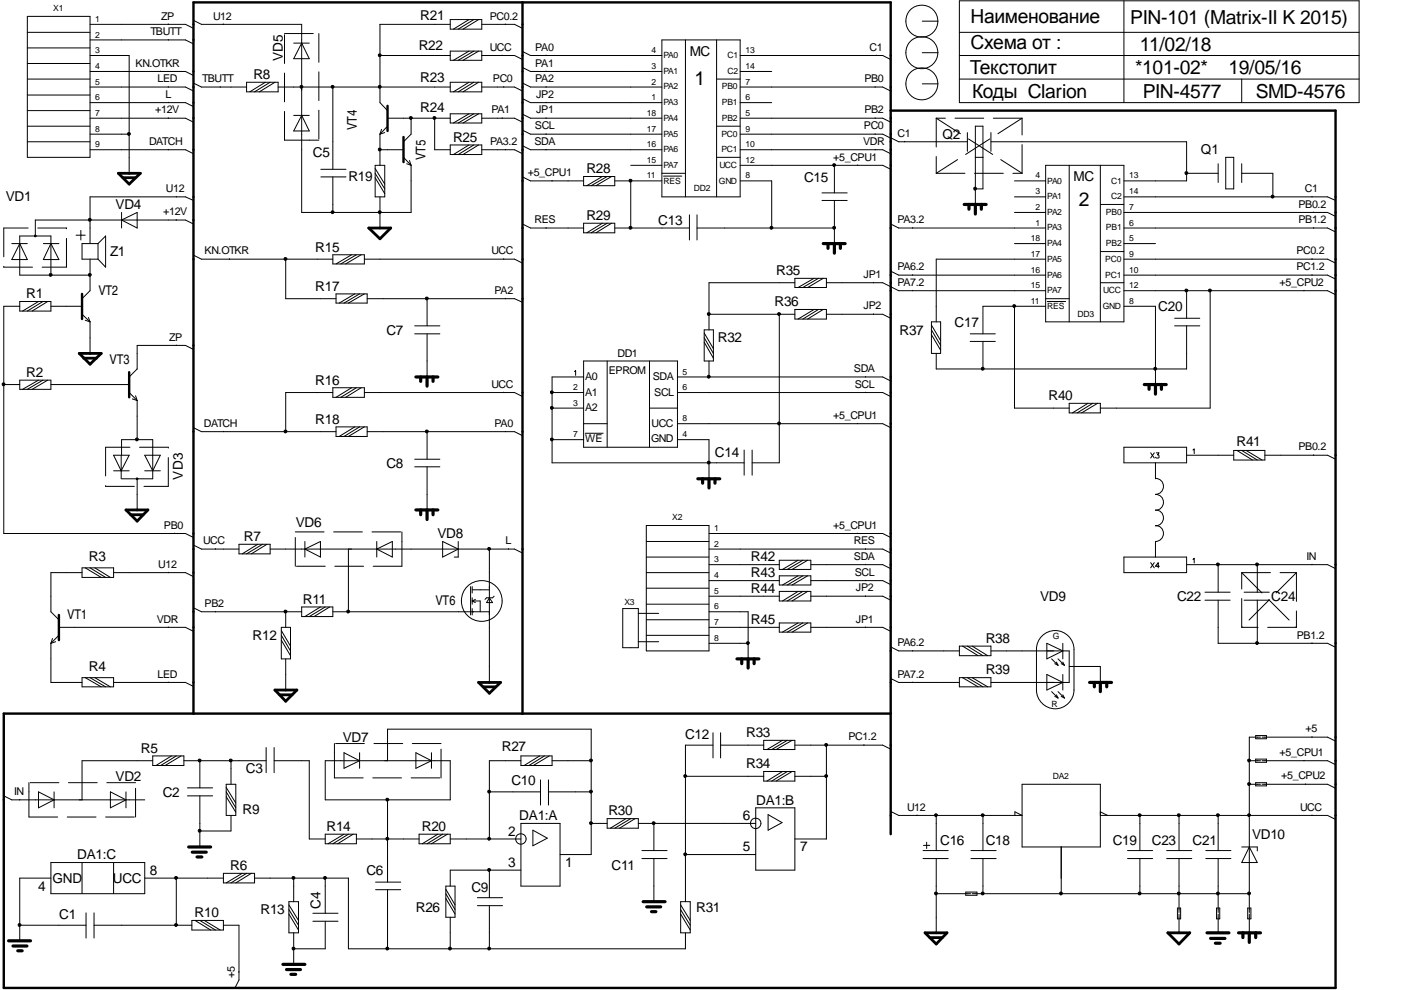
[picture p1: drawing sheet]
<svg xmlns="http://www.w3.org/2000/svg" width="297mm" height="210mm" viewBox="0 0 297 210" stroke-linecap="round" stroke-linejoin="round" font-family="sans-serif">
<g fill="#000">
<circle cx="63.9" cy="18.4" r=".31"/>
<circle cx="70.5" cy="18.4" r=".31"/>
<circle cx="80.5" cy="11.7" r=".31"/>
<circle cx="80.5" cy="18.4" r=".31"/>
<circle cx="27.3" cy="28.4" r=".31"/>
<circle cx="80.5" cy="31.7" r=".31"/>
<circle cx="87.1" cy="25" r=".31"/>
<circle cx="92.1" cy="25" r=".31"/>
<circle cx="133.7" cy="38.3" r=".31"/>
<circle cx="176.9" cy="35" r=".31"/>
<circle cx="206.7" cy="40" r=".31"/>
<circle cx="251.5" cy="36.7" r=".31"/>
<circle cx="10.7" cy="58.3" r=".31"/>
<circle cx="19" cy="58.3" r=".31"/>
<circle cx="19" cy="46.6" r=".31"/>
<circle cx="60.5" cy="54.9" r=".31"/>
<circle cx="70.5" cy="45" r=".31"/>
<circle cx="80.5" cy="45" r=".31"/>
<circle cx="133.7" cy="48.3" r=".31"/>
<circle cx="163.6" cy="48.3" r=".31"/>
<circle cx="176.9" cy="48.3" r=".31"/>
<circle cx="269.8" cy="41.7" r=".31"/>
<circle cx="90.5" cy="63.3" r=".31"/>
<circle cx="150.3" cy="66.6" r=".31"/>
<circle cx="150.3" cy="79.9" r=".31"/>
<circle cx="165.2" cy="66.6" r=".31"/>
<circle cx="208.3" cy="78.2" r=".31"/>
<circle cx="215" cy="64.9" r=".31"/>
<circle cx="244.9" cy="78.2" r=".31"/>
<circle cx="251.5" cy="61.6" r=".31"/>
<circle cx="256.5" cy="61.6" r=".31"/>
<circle cx=".7" cy="81.5" r=".31"/>
<circle cx="29" cy="93.2" r=".31"/>
<circle cx="60.5" cy="91.5" r=".31"/>
<circle cx="90.5" cy="91.5" r=".31"/>
<circle cx="117" cy="83.2" r=".31"/>
<circle cx="117" cy="93.2" r=".31"/>
<circle cx="117" cy="86.5" r=".31"/>
<circle cx="150.3" cy="98.1" r=".31"/>
<circle cx="165.2" cy="89.8" r=".31"/>
<circle cx="103.7" cy="116.4" r=".31"/>
<circle cx="258.2" cy="119.7" r=".31"/>
<circle cx="266.5" cy="119.7" r=".31"/>
<circle cx="60.5" cy="129.7" r=".31"/>
<circle cx="73.8" cy="129.7" r=".31"/>
<circle cx="158.6" cy="136.3" r=".31"/>
<circle cx="266.5" cy="136.3" r=".31"/>
<circle cx="175.2" cy="157.9" r=".31"/>
<circle cx="42.3" cy="176.1" r=".31"/>
<circle cx="42.3" cy="161.2" r=".31"/>
<circle cx="48.9" cy="161.2" r=".31"/>
<circle cx="82.1" cy="177.8" r=".31"/>
<circle cx="82.1" cy="169.5" r=".31"/>
<circle cx="103.7" cy="167.8" r=".31"/>
<circle cx="103.7" cy="177.8" r=".31"/>
<circle cx="125.3" cy="161.2" r=".31"/>
<circle cx="125.3" cy="167.8" r=".31"/>
<circle cx="125.3" cy="174.5" r=".31"/>
<circle cx="138.6" cy="174.5" r=".31"/>
<circle cx="145.3" cy="164.5" r=".31"/>
<circle cx="175.2" cy="164.5" r=".31"/>
<circle cx="198.4" cy="172.8" r=".31"/>
<circle cx="208.3" cy="172.8" r=".31"/>
<circle cx="241.6" cy="172.8" r=".31"/>
<circle cx="249.9" cy="172.8" r=".31"/>
<circle cx="258.2" cy="172.8" r=".31"/>
<circle cx="264.8" cy="166.2" r=".31"/>
<circle cx="264.8" cy="172.8" r=".31"/>
<circle cx="264.8" cy="161.2" r=".31"/>
<circle cx="4.1" cy="196.1" r=".31"/>
<circle cx="37.3" cy="196.1" r=".31"/>
<circle cx="37.3" cy="186.1" r=".31"/>
<circle cx="62.2" cy="186.1" r=".31"/>
<circle cx="68.9" cy="186.1" r=".31"/>
<circle cx="103.7" cy="184.4" r=".31"/>
<circle cx="145.3" cy="181.1" r=".31"/>
<circle cx="198.4" cy="189.4" r=".31"/>
<circle cx="208.3" cy="189.4" r=".31"/>
<circle cx="224.9" cy="189.4" r=".31"/>
<circle cx="241.6" cy="189.4" r=".31"/>
<circle cx="249.9" cy="189.4" r=".31"/>
<circle cx="258.2" cy="189.4" r=".31"/>
<circle cx="264.8" cy="189.4" r=".31"/>
<circle cx="62.2" cy="201.1" r=".31"/>
<circle cx="82.1" cy="201.1" r=".31"/>
<circle cx="95.4" cy="201.1" r=".31"/>
<circle cx="103.7" cy="201.1" r=".31"/>
</g>
<g fill="none" stroke="#000" stroke-width=".21">
<path d="M5.8 3.5h13.3v29.9h-13.3zM5.8 16.8h13.3M5.8 13.5h13.3M5.8 10.2h13.3M5.8 6.9h13.3M19.1 11.8h8.3v24.9M19.1 18.5h20.2l1.7 .8M19.1 8.5h20.2l1.7 .8M19.1 5.2h20.2l1.7 .8M19.1 15.2h20.2l1.7 .8M34.1 15.1v.1M35.7 5.1v.1"/>
<path d="M35.7 8.4v.1M35.7 18.4v.1M41 17.6l1.7 .9h9.6M41 4.3l1.7 .9h21.3v39.8h23.2v-9.9M46.7 18.4v.1M47.4 5.1v.1M52.3 17.4h6.7v2.1h-6.7zM56.3 17.4l-3.3 2.1M57.3 17.4l-3.3 2.1M58.3 17.4l-3.3 2.1M59 18.5h36.5M62.3 9.1h3.3"/>
<path d="M64 9.1l1.6 3.3h-3.3zM70.6 18.5v17.4M80.6 11.8h14.9M95.5 5.2h-14.9v16.6l1.6 1.7M95.5 4.1h6.6v2.1h-6.6zM95.5 10.8h6.6v2h-6.6zM95.5 17.4h6.6v2.1h-6.6zM99.4 17.4l-3.3 2.1M99.4 4.1l-3.3 2.1M99.4 10.8l-3.3 2M100.5 17.4l-3.3 2.1M100.5 4.1l-3.3 2.1"/>
<path d="M100.5 10.8l-3.3 2M101.5 17.4l-3.3 2.1M101.5 4.1l-3.3 2.1M101.5 10.8l-3.3 2M102.1 11.8h7l1.7 .8M102.1 18.5h7l1.7 .8M102.1 5.2h7l1.7 .8M106.5 11.7v.1M106.8 18.4v.1M107.1 5.1v.1M110.8 10.9l1.7 .9h27.8M110.8 17.6l1.7 .9h27.8"/>
<path d="M110.8 14.3l1.7 .9h27.8M115.8 11.7v.1M115.8 15.1v.1M115.8 18.4v.1M140.3 8.5h16.6v33.2h-16.6zM145.3 8.5v33.2M151.9 16.8h5M151.9 8.5v33.2M156.9 11.8h30.3l1.6 .8M156.9 18.5h30.3l1.6 .8M156.9 15.2h6.7M185.5 18.4v.1"/>
<path d="M185.8 11.7v.1M195.5 17.8h3.3M195.5 4.5h3.3M195.5 11.2h3.3M203.4 11.8h84.8M203.4 .2h84.8v21.6h-84.8zM203.4 16.8h84.8M203.4 6.9h84.8M238.3 .2v21.6M263.3 16.8v5M5.8 30.1h13.3M5.8 26.8h13.3"/>
<path d="M5.8 23.5h13.3M5.8 20.2h13.3M19.1 28.4h8.3M19.1 25.1h20.2l1.7 .8M19.1 31.7h20.2l1.7 .9M19.1 21.8h20.2l1.7 .8M35.7 21.7v.1M35.7 25v.1M35.7 31.7h.1M62.3 24.5h3.3M64 24.5l1.6 3.3h-3.3zM68 35.9h5.4"/>
<path d="M68 37.5h5.4M70.6 37.5v7.5M79.5 35.1h2.1v6.6h-2.1zM79.5 35.7l2.1 3.3M79.5 36.7l2.1 3.3M79.5 37.7l2.1 3.4M80.6 31.7h5M80.6 28.4v6.7M80.9 27.4l-.3 1M81.6 28.1l-1 .3M82.2 25.1h13.3M82.2 26.8l-1.6 1.6"/>
<path d="M85.6 33.4l1.6 1.7M86.2 34.7l1 .4M86.8 34l.4 1.1M87.2 25.1v3.3l-1.6 1.7M92.2 25.1v6.6h3.3M95.5 24.1h6.6v2h-6.6zM95.5 30.7h6.6v2.1h-6.6zM99.4 24.1l-3.3 2M99.4 30.7l-3.3 2.1M100.5 24.1l-3.3 2M100.5 30.7l-3.3 2.1M101.5 24.1l-3.3 2"/>
<path d="M101.5 30.7l-3.3 2.1M102.1 25.1h7l1.7 .8M102.1 31.7h7l1.7 .9M106.5 25v.1M107.1 31.7h.1M110.8 27.6l1.7 .8h27.8M110.8 24.2l1.7 .9h27.8M110.8 37.5l1.7 .9h11.2M110.8 30.9l1.7 .8h27.8M110.8 20.9l1.7 .9h27.8M115.8 21.7v.1M115.8 25v.1"/>
<path d="M115.8 28.4h.1M115.8 31.7h.1M117 38.3v.1M123.7 37.4h6.6v2h-6.6zM127.7 37.4l-3.3 2M128.7 37.4l-3.4 2M129.7 37.4l-3.3 2M130.3 38.4h10M133.7 38.4v9.9M133.7 35.1h6.6M140.3 36.7h5M140.7 37.3h3.9"/>
<path d="M151.9 33.4h5M151.9 26.8h5M156.9 28.4h30.3l1.6 .9M156.9 25.1h30.3l1.6 .8M156.9 38.4h6.7v9.9M156.9 31.7h30.3l1.6 .9M156.9 35.1h30.3l1.6 .8M156.9 21.8h6.7M176.9 35.1v5.8M181.8 35v.1M185.5 25v.1M185.5 28.4h.1"/>
<path d="M185.5 31.7h.1M188.8 29.2l1.7 .9h14.6M191.8 30v.1M205.1 28.1v4M206.8 33.4h1.6M210.1 30.1h41.5v8.3h-13.3M210.1 28.1v4M215.1 38.4h6.6M221.7 35.1h16.6v33.1h-16.6zM226.7 35.1v33.1M233.3 35.1v33.1M251.6 36.7h6.7"/>
<path d="M258.3 34.7v4M259.9 33.4h1.7v6.6h-1.7zM263.3 34.7v4M263.3 36.7h6.6v5M2.5 51.6h3.3M4.2 51.6l1.6 3.4h-3.3zM7.3 49.9h.3v.3h-.3zM9.2 51.6h3.3M10.8 58.3v-8.3h-6.6v8.3h14.9M10.8 51.6l1.7 3.4h-3.3zM16.1 49.9h2M17.1 48.9v2"/>
<path d="M19.1 54.9v6.7l-1.7 1.7M20.8 51.6h-3.4v3.3h3.4M20.8 51.6v3.3M20.8 51.6l1.6-1.6v6.6l-1.6-1.7M25.8 46.7l3.3-1.7v3.3zM25.8 45v3.3M37.4 41.7h.1M37.4 46.6v.1M41 54.1l1.7 .8h27.9M41 42.5l-1.7-.8h-20.2v9.9M41 47.5l-1.7-.8h-31.8v3.3M48.6 54.9h.1"/>
<path d="M60.6 54.9v8.4h10.6M70.6 54h6.7v2h-6.7zM74.5 54l-3.3 2M75.6 54l-3.3 2M76.6 54l-3.3 2M77.3 54.9h31.8l1.7 .9M80.6 41.7v6.6M106.8 54.9h.1M110.8 47.5l1.7 .8h11.2M115.8 48.3h.1M123.7 47.3h6.6v2.1h-6.6zM127.7 47.3l-3.3 2.1"/>
<path d="M128.7 47.3l-3.4 2.1M129.7 47.3l-3.3 2.1M130.3 48.3h15.9M146.2 45.6v5.3M147.8 48.3h29.1M147.8 45.6v5.3M168.5 59.9h-18.2v10M168.5 59h6.7v2h-6.7zM172.6 59l-3.4 2M173.5 59l-3.3 2M174.3 40.9h5.3M174.3 42.5h5.3"/>
<path d="M174.5 59l-3.3 2M175.2 59.9h12l3.3 1.7h31.2M176.9 42.5v9.1M185.2 59.9h.1M188.8 57.5l1.7 .8h31.2M188.8 47.5l1.7 .8h31.2M193.5 48.3h.1M193.5 58.3h.1M206.8 40h1.6v-13.2h-1.6v16.5M215.1 45h6.6M215.1 41.7h6.6M215.1 51.6h6.6"/>
<path d="M221.7 54.9h-23.2v13.3M233.3 59.9h5M233.3 53.3h5M233.3 43.3h5M238.3 54.9h43.2l1.7 .9M238.3 48.3h43.2l1.7 .9M238.3 45h43.2l1.7 .9M238.3 41.7h43.2l1.7 .8M238.3 58.3h43.2l1.7 .9M238.3 51.6h6.7M278.2 41.7h.1M278.2 54.9h.1"/>
<path d="M278.2 58.3h.1M278.5 45h.1M278.5 48.3h.1M4.2 64.9h-3.4v48.2h38.5l1.7 .9M4.2 63.9h6.6v2.1h-6.6zM8.2 63.9l-3.4 2.1M9.1 63.9l-3.3 2.1M10.1 63.9l-3.3 2.1M10.8 64.9h6.6M17.4 66.6l1.7 1.6M18.1 67.9l1 .3M18.8 67.3l.3 .9"/>
<path d="M19.1 68.2v6.7M37.4 73.2h.1M41 74.1l-1.7-.9h-10.2v5l-1.7 1.7M71.2 62.3h6.6v2h-6.6zM75.2 62.3l-3.3 2M76.2 62.3l-3.3 2M77.3 62.3l-3.4 2M77.8 63.3h31.3l1.7 .8M87.9 69.1h5.4M87.9 70.8h5.4M90.5 63.3v5.8M90.5 70.8v9.1"/>
<path d="M107.1 63.2v.1M121.8 78.7l.2-.1v1M123.7 79.9h-6.7v18.2h40.8M123.7 76.5h19.9v18.3h-19.9zM128.7 76.5v18.3M137.7 76.5v18.3M143.6 79.9h43.6l1.6 .9M149.3 69.9h2v6.6h-2zM149.3 70.6l2 3.3M149.3 71.6l2 3.3M149.3 72.6l2 3.3M150.3 76.5v3.4"/>
<path d="M150.3 66.6h18.2M165.2 66.6v31.5h-5.7M168.5 65.6h6.7v2h-6.7zM172.6 65.6l-3.4 2M173.5 65.6l-3.3 2M174.5 65.6l-3.3 2M175.2 66.6h12l1.6 .9M183.5 79.8v.1M185.2 66.5v.1M193.5 61.6h.1M197.5 68.2h1.9v6.7h-1.9zM197.5 71l1.9 3.3"/>
<path d="M197.5 69.9l1.9 3.3M197.5 68.9l1.9 3.3M205.7 70.8h5.3M205.7 72.4h5.3M208.4 72.4v5.8M215.1 64.9v21.6h11.6M221.7 63.3h5M221.7 64.9h-13.3v5.9M222 63.9h3.9M238.3 64.9h6.7v16.6M238.3 61.6h43.2l1.7 .9M249 69.1h5.4"/>
<path d="M249 67.5h5.4M251.6 69.1v9.1h-53.1v-3.3M251.6 61.6v5.9M256.6 61.6v24.9h-23.3M276.5 61.6h.1M.8 81.5h3.4M4.2 80.6h6.6v1.9h-6.6zM8.2 80.6l-3.4 1.9M9.1 80.6l-3.3 1.9M10.1 80.6l-3.3 1.9M10.8 81.5h16.6M24.1 96.5h3.3l-1.7 3.3z"/>
<path d="M24.1 99.8h3.3M25.7 96.5v5M25.8 96.5v-3.3h6.6v8.3h-6.6M27.4 83.2l1.7 1.7M28.1 84.6l1 .3M28.7 83.9l.4 1M29.1 84.9v8.3M30.7 96.5h3.3l-1.6 3.3zM30.7 99.8h3.3M41 90.7l1.7 .8h28.5M47.4 91.4v.1M70.6 83.2h-10v8.3"/>
<path d="M70.6 82.2h6.7v2h-6.7zM71.2 90.5h6.6v2h-6.6zM74.5 82.2l-3.3 2M75.2 90.5l-3.3 2M75.6 82.2l-3.3 2M76.2 90.5l-3.3 2M76.6 82.2l-3.3 2M77.3 83.2h31.8l1.7 .9M77.3 90.5l-3.4 2M77.8 91.5h31.3l1.7 .9M87.9 97.4h5.4M87.9 99h5.4"/>
<path d="M90.5 91.5v5.9M90.5 99v9.1M106.8 83.1v.1M107.1 91.4v.1M117 93.2h6.7M117 83.2h6.7M117 86.5h6.7M123.7 89.8h5M124.1 91.9h3.8M137.7 86.5h5.9M143.6 93.2h6.7v8.3M143.6 83.2h43.6l1.6 .9"/>
<path d="M143.6 89.8h43.6l1.6 .9M157.8 95.4v5.4M159.5 95.4v5.4M181.8 89.7v.1M183.5 83.1v.1M226.7 85.5h6.6v2h-6.6zM230.7 85.5l-3.3 2M231.7 85.5l-3.3 2M232.7 85.5l-3.4 2M238.3 94.8h13.3v3.3h-13.3zM244 96l.7 1.1M244.7 96l-.7 1.1"/>
<path d="M245 98.1v3.4M245.1 96h.6l-.3 .4 .3 .2v.4l-.6 .1-.1-.2M251.6 96.5h10M252.9 95.4l.3-.2v1M261.6 95.5h6.6v2h-6.6zM262.3 95.5l3.3 2M263.3 95.5l3.3 2M264.2 95.5l3.4 2M268.2 96.5h13.3l1.7 .9M278.5 96.4v.1M28.9 101.4h.3v.2h-.3zM29.1 101.5v6.6"/>
<path d="M37 113v.1M41 115.6l1.7 .8h8M45.7 116.3v.1M50.7 115.4h6.6v2h-6.6zM54.6 115.4l-3.3 2M55.7 115.4l-3.4 2M56.6 115.4l-3.3 2M57.3 116.4h51.8l1.7 .9M64.6 114.8v3.3M64.6 116.4l3.3-1.6v3.3zM73.9 116.4v13.3M79.9 114.8v3.3"/>
<path d="M79.9 116.4l3.3-1.6v3.3zM93.8 114.8l3.4 1.6-3.4 1.7zM97.2 114.8v3.3h-.9M103.8 116.4v28.3M107.8 116.3v.1M137 111.4h13.3v26.6h-13.3zM137 118.1h13.3M137 114.8h13.3M150.3 113.1h36.9l1.6 .9M150.3 116.4h36.9l1.6 .9M150.3 119.7h14.9M165.2 118.8h6.7v1.9h-6.7z"/>
<path d="M169.2 118.8l-3.3 1.9M170.2 118.8l-3.3 1.9M171.2 118.8l-3.3 1.9M171.9 119.7h15.3l1.6 .9M181.8 113v.1M183.5 116.3v.1M183.5 119.6v.1M238.3 118.1h13.3v3.3h-13.3zM244 119.3l.7 1.1M244.7 119.3l-.7 1.1M245 108.1a1.69 1.69 0 0 1 1.7 1.7 1.69 1.69 0 0 1-1.7 1.7M245 111.4a1.69 1.69 0 0 1 1.7 1.7 1.69 1.69 0 0 1-1.7 1.7v3.3"/>
<path d="M245 101.4a1.69 1.69 0 0 1 1.7 1.7 1.69 1.69 0 0 1-1.7 1.7 1.69 1.69 0 0 1 1.7 1.7 1.69 1.69 0 0 1-1.7 1.7M251.6 119.7h29.9l1.7 .9M252.9 118.6l.3-.2v1M258.3 119.7v5.9M266.6 119.7v5.9M278.2 119.6v.1M10.8 136.4v8.3h6.6M11.1 135.4l-.3 1M11.8 136.1l-1 .3M12.5 133h26.8l1.7 .9M12.5 134.7l-1.7 1.7M17.4 121.4h-6.6v8.3l1.7 1.7"/>
<path d="M17.4 120.4h6.7v2h-6.7zM18.1 120.4l3.4 2M19.1 120.4l3.3 2M20.1 120.4l3.3 2M24.1 121.4h15.2l1.7 .9M35.7 121.3v.1M35.7 132.9v.1M41 128.9l1.7 .8h21.3M45.7 129.6v.1M59.6 133h2v6.7h-2zM59.6 133.7l2 3.3M59.6 134.7l2 3.3"/>
<path d="M59.6 135.7l2 3.3M60.6 129.7v3.3M60.6 139.7v6.6M64 128.7h6.6v2h-6.6zM67.9 128.7l-3.3 2M69 128.7l-3.4 2M69.9 128.7l-3.3 2M70.6 129.7h33.2M99.8 124.4v6M100.1 127.4h1.7v2.3M100.1 124.4v1.3M100.1 126.7v1.4"/>
<path d="M100.1 129v1.4M100.1 127.4l.7 .4M100.1 125.1h3.7M100.8 127.1l-.7 .3M103.8 126.7l.6 1.1h-1.2zM104.8 126.4l-.4 .3h-1.2l-.4 .4M132 129h3.3v8.3h-3.3zM135.3 136.1h4.4M135.3 130h4.4M137 121.4h13.3M137 124.7h13.3M137 128.1h13.3"/>
<path d="M137 131.4h13.3M137 134.7h13.3M150.3 136.4h8.3M150.3 129.7h8.3v10M150.3 133h14.9M150.3 123.1h14.9M150.3 126.4h14.9M165.2 122.1h6.7v1.9h-6.7zM165.2 125.4h6.7v2h-6.7zM165.2 132.1h6.7v1.9h-6.7zM169.2 125.4l-3.3 2M169.2 122.1l-3.3 1.9"/>
<path d="M169.2 132.1l-3.3 1.9M170.2 125.4l-3.3 2M170.2 122.1l-3.3 1.9M170.2 132.1l-3.3 1.9M171.2 125.4l-3.3 2M171.2 122.1l-3.3 1.9M171.2 132.1l-3.3 1.9M171.9 133h15.3l1.6 .9M171.9 123.1h15.3l1.6 .9M171.9 126.4h15.3l1.6 .9M183.5 123v.1M183.5 126.3v.1"/>
<path d="M183.5 132.9v.1M188.8 137.2l1.7 .8h12.9M193.5 137.9v.1M203.4 137h6.7v2h-6.7zM204.1 137l3.3 2M205.1 137l3.3 2M206.1 137l3.3 2M210.1 138h16.6v6.7h-16.6M220.9 134.9a4 4 0 0 1 4.3-.9 4 4 0 0 1 2.5 3.7v8.6a4 4 0 0 1-4 4 4 4 0 0 1-4-4v-8.6a4 4 0 0 1 1.2-2.8zM222 136.4l3.3 1.6-3.3 1.7zM223 139.7l1.3 1.4M224.3 139.7l1.4 1.4"/>
<path d="M225.3 136.4v3.3M245.8 120.1h-.8l.6-.8v1.1M255.5 127.3h5.3M255.5 125.6h5.3M258.3 127.3v9.1h23.2l1.7 .8M263.8 127.3h5.3M263.8 125.6h5.3M266.6 127.3v9.1M278.2 136.3v.1M17.4 143.7h6.7v1.9h-6.7zM18.1 143.7l3.4 1.9M19.1 143.7l3.3 1.9"/>
<path d="M20.1 143.7l3.3 1.9M24.1 144.7h15.2l1.7 .8M35.7 144.6v.1M56.4 158.5v5.3M58.1 158.5v5.3M72.9 159.6l3.3 1.7-3.3 1.6zM76.2 159.6v3.3M88.2 159.6l3.3 1.7-3.3 1.6zM91.5 159.6v3.3M151.2 158h-5.9v33.2M151.2 155.4v5.3M152.8 158h9.1"/>
<path d="M152.8 155.4v5.3M161.9 157h6.6v1.9h-6.6zM165.9 157l-3.3 1.9M166.9 157l-3.3 1.9M167.9 157l-3.4 1.9M168.5 158h18.7l1.6 .8M175.2 158v19.9h-6.7M183.2 157.9v.1M188.8 143.8l1.7 .9h12.9M193.5 144.6v.1M203.4 143.7h6.7v1.9h-6.7zM204.1 143.7l3.3 1.9"/>
<path d="M205.1 143.7l3.3 1.9M206.1 143.7l3.3 1.9M222 143l3.3 1.7-3.3 1.6zM223 146.6l1.3 1.4M223.6 147.7l.7 .3M223.6 140.7l.7 .4M224 147.3l.3 .7M224 140.4l.3 .7M224.3 146.6l1.4 1.4M225 147.7l.7 .3M225 140.7l.7 .4M225.3 147.3l.4 .7"/>
<path d="M225.3 140.4l.4 .7M225.3 143v3.3M226.7 141.3h6.6v3.4M266.2 156h2.3v.6h-2.3zM267.2 156.3h-2.3v37.2M267.6 156.3h13.9l1.7 .8M278.2 156.2v.1M.8 168.7l1.7 .9h28.2M4.2 169.5v.1M8.2 167.9l3.3 1.7-3.3 1.7zM11.5 167.9v3.4M23.4 167.9l3.3 1.7-3.3 1.7z"/>
<path d="M26.7 167.9v3.4M32.4 161.3h-15v8.3M32.4 160.3h6.6v2h-6.6zM36.4 160.3l-3.3 2M37.4 160.3l-3.3 2M38.4 160.3l-3.4 2M39 161.3h17.4M39.7 167h5.4M39.7 168.7h5.4M42.4 161.3v5.7M42.4 168.7v10.9M48 166.3h2v6.6h-2z"/>
<path d="M48 167l2 3.3M48 167.9l2 3.4M48 168.9l2 3.3M49 161.3v5M49 172.9v3.3h-6.6M58.1 161.3h7.5v16.6h3.4M69 161.3h26.5v8.3h-26.5zM69 176.9h6.6v2h-6.6zM72.9 176.9l-3.3 2M73.9 176.9l-3.3 2M74.9 176.9l-3.3 2M75.6 177.9h13.3"/>
<path d="M82.2 161.3v-6.7h43.1v26.6h-6.6M82.2 169.6v17.4M88.9 176.9h6.6v2h-6.6zM92.8 176.9l-3.3 2M93.8 176.9l-3.3 2M94.9 176.9l-3.4 2M95.5 177.9h14.9M103.8 167.9h10.8M110.4 160.3h6.6v2h-6.6zM110.4 161.3h-6.6v16.6M110.4 174.6h8.3v13.3h-8.3zM113 176l3 1.7-3 1.6z"/>
<path d="M114.4 160.3l-3.3 2M114.6 165.4v5.3M115.4 160.3l-3.3 2M116.3 167.9h9M116.3 165.4v5.3M116.5 160.3l-3.4 2M117 161.3h8.3M125.3 174.6h3.4M128.7 173.6h6.6v2h-6.6zM132.7 173.6l-3.3 2M133.7 173.6l-3.4 2M134.7 173.6l-3.3 2"/>
<path d="M135.3 174.6h24.9M138.6 174.6v5.7M145.3 164.6h16.6M160.2 171.3h8.3v13.2h-8.3zM161.9 163.6h6.6v2h-6.6zM162.9 172.7l2.9 1.7-2.9 1.6zM165.9 163.6l-3.3 2M166.9 163.6l-3.3 2M167.9 163.6l-3.4 2M168.5 164.6h6.7M188.8 172l1.7 .9h26.2l-1.5-.8v.8M194.4 172.8v.1"/>
<path d="M195.8 179.2h1.3M196.5 178.6v1.3M198.5 172.9v7.4M208.4 172.9v7.4M216.7 166.3h16.6v13.3h-16.6zM225 179.5v10M233.3 172.9h48.2l1.7 .8M233.3 172.1l1.5 .8M241.7 172.9v7.4M250 172.9v7.4M258.3 172.9v7.4M263.3 179.6h3.3v.8"/>
<path d="M264.9 166.3h2.3M264.9 161.3h2.3M264.9 179.6l1.7 3.3h-3.3zM266.2 165.9h2.3v.7h-2.3zM266.2 161h2.3v.6h-2.3zM267.6 166.3h13.9l1.7 .8M267.6 161.3h13.9l1.7 .8M276.5 161.2v.1M276.8 166.2v.1M278.2 172.8v.1M4.2 196.2h14M10.8 182.9h19.9v6.6h-19.9z"/>
<path d="M10.8 186.2h-6.6v13.3M17.4 182.9v6.6M18.2 193.5v5.4M19.9 196.2h20.8M19.9 193.5v5.4M24.1 182.9v6.6M30.7 186.2h16.7M37.4 186.2v10M40.7 195.2h6.7v2h-6.7zM41.4 195.2l3.3 2M42.4 195.2l3.3 2M43.3 195.2l3.4 2"/>
<path d="M47.4 196.2h3.3v11.6l-.9 1.7M47.4 185.2h6.6v2h-6.6zM51.3 185.2l-3.3 2M52.3 185.2l-3.3 2M53.3 185.2l-3.3 2M54 186.2h19.9v15h71.4v-3.4M61.3 191.2h2v6.6h-2zM61.3 191.9l2 3.3M61.3 192.9l2 3.3M61.3 193.8l2 3.4M62.3 186.2v5M62.3 197.8v6.7"/>
<path d="M66.3 193.6h5.4M66.3 195.3h5.4M69 186.2v7.4M69 195.3v5.9h-6.7M79.6 187h5.4M79.6 188.6h5.4M82.2 188.6v12.6M94.5 187.9h2v6.6h-2zM94.5 188.6l2 3.3M94.5 189.5l2 3.4M94.5 190.5l2 3.3M95.5 194.5v6.7"/>
<path d="M101.2 190.3h5.3M101.2 192h5.3M103.8 184.5v5.8M103.8 192v9.2M110.4 184.5h-14.9v3.4M136.1 180.3h5.3M136.1 182h5.3M138.6 182v9.2M144.3 191.2h2v6.6h-2zM144.3 191.9l2 3.3M144.3 192.9l2 3.3M144.3 193.8l2 3.4"/>
<path d="M145.3 181.2h14.9M195.7 180.3h5.3M195.7 182h5.3M198.5 182v15.8M198.5 189.5h7.3M204.8 189.1h2.3v.7h-2.3zM205.9 180.3h5.3M205.9 182h5.3M206.1 189.5h58.8M208.4 182v7.5M239.1 180.3h5.3M239.1 182h5.3"/>
<path d="M241.7 182v7.5M247.4 180.3h5.3M247.4 182h5.3M249.6 192.5h.7v2.3h-.7zM250 182v11.5M250 193.8v4M255.6 180.3h5.4M255.6 182h5.4M257.9 192.5h.7v2.3h-.7zM258.3 182v11.5M258.3 193.8v4M264.5 192.5h.7v2.3h-.7z"/>
<path d="M264.9 193.8v4M50.6 206.1h.1"/>
<circle cx="63.9" cy="18.4" r=".31"/>
<circle cx="70.5" cy="18.4" r=".31"/>
<circle cx="80.5" cy="11.7" r=".31"/>
<circle cx="80.5" cy="18.4" r=".31"/>
<circle cx="195.4" cy="11.2" r="3.4"/>
<circle cx="195.4" cy="17.8" r="3.4"/>
<circle cx="195.4" cy="4.5" r="3.4"/>
<circle cx="27.3" cy="28.4" r=".31"/>
<circle cx="80.5" cy="31.7" r=".31"/>
<circle cx="87.1" cy="25" r=".31"/>
<circle cx="92.1" cy="25" r=".31"/>
<circle cx="133.7" cy="38.3" r=".31"/>
<circle cx="176.9" cy="35" r=".31"/>
<circle cx="206.7" cy="40" r=".31"/>
<circle cx="251.5" cy="36.7" r=".31"/>
<circle cx="10.7" cy="58.3" r=".31"/>
<circle cx="19" cy="58.3" r=".31"/>
<circle cx="19" cy="46.6" r=".31"/>
<circle cx="60.5" cy="54.9" r=".31"/>
<circle cx="70.5" cy="45" r=".31"/>
<circle cx="80.5" cy="45" r=".31"/>
<circle cx="133.7" cy="48.3" r=".31"/>
<circle cx="163.6" cy="48.3" r=".31"/>
<circle cx="176.9" cy="48.3" r=".31"/>
<circle cx="269.8" cy="41.7" r=".31"/>
<circle cx="90.5" cy="63.3" r=".31"/>
<circle cx="150.3" cy="66.6" r=".31"/>
<circle cx="150.3" cy="79.9" r=".31"/>
<circle cx="165.2" cy="66.6" r=".31"/>
<circle cx="208.3" cy="78.2" r=".31"/>
<circle cx="215" cy="64.9" r=".31"/>
<circle cx="244.9" cy="78.2" r=".31"/>
<circle cx="251.5" cy="61.6" r=".31"/>
<circle cx="256.5" cy="61.6" r=".31"/>
<circle cx=".7" cy="81.5" r=".31"/>
<circle cx="29" cy="93.2" r=".31"/>
<circle cx="60.5" cy="91.5" r=".31"/>
<circle cx="90.5" cy="91.5" r=".31"/>
<circle cx="117" cy="83.2" r=".31"/>
<circle cx="117" cy="93.2" r=".31"/>
<circle cx="117" cy="86.5" r=".31"/>
<circle cx="150.3" cy="98.1" r=".31"/>
<circle cx="165.2" cy="89.8" r=".31"/>
<circle cx="103.7" cy="116.4" r=".31"/>
<circle cx="258.2" cy="119.7" r=".31"/>
<circle cx="266.5" cy="119.7" r=".31"/>
<circle cx="60.5" cy="129.7" r=".31"/>
<circle cx="73.8" cy="129.7" r=".31"/>
<circle cx="102.1" cy="127.4" r="4.3"/>
<circle cx="158.6" cy="136.3" r=".31"/>
<circle cx="266.5" cy="136.3" r=".31"/>
<circle cx="175.2" cy="157.9" r=".31"/>
<circle cx="42.3" cy="176.1" r=".31"/>
<circle cx="42.3" cy="161.2" r=".31"/>
<circle cx="48.9" cy="161.2" r=".31"/>
<circle cx="82.1" cy="177.8" r=".31"/>
<circle cx="82.1" cy="169.5" r=".31"/>
<circle cx="103.7" cy="167.8" r=".31"/>
<circle cx="103.7" cy="177.8" r=".31"/>
<circle cx="110.4" cy="177.9" r="1.11"/>
<circle cx="125.3" cy="161.2" r=".31"/>
<circle cx="125.3" cy="167.8" r=".31"/>
<circle cx="125.3" cy="174.5" r=".31"/>
<circle cx="138.6" cy="174.5" r=".31"/>
<circle cx="145.3" cy="164.5" r=".31"/>
<circle cx="160.2" cy="174.6" r="1.11"/>
<circle cx="175.2" cy="164.5" r=".31"/>
<circle cx="198.4" cy="172.8" r=".31"/>
<circle cx="208.3" cy="172.8" r=".31"/>
<circle cx="241.6" cy="172.8" r=".31"/>
<circle cx="249.9" cy="172.8" r=".31"/>
<circle cx="258.2" cy="172.8" r=".31"/>
<circle cx="264.8" cy="166.2" r=".31"/>
<circle cx="264.8" cy="172.8" r=".31"/>
<circle cx="264.8" cy="161.2" r=".31"/>
<circle cx="4.1" cy="196.1" r=".31"/>
<circle cx="37.3" cy="196.1" r=".31"/>
<circle cx="37.3" cy="186.1" r=".31"/>
<circle cx="62.2" cy="186.1" r=".31"/>
<circle cx="68.9" cy="186.1" r=".31"/>
<circle cx="103.7" cy="184.4" r=".31"/>
<circle cx="145.3" cy="181.1" r=".31"/>
<circle cx="198.4" cy="189.4" r=".31"/>
<circle cx="208.3" cy="189.4" r=".31"/>
<circle cx="224.9" cy="189.4" r=".31"/>
<circle cx="241.6" cy="189.4" r=".31"/>
<circle cx="249.9" cy="189.4" r=".31"/>
<circle cx="258.2" cy="189.4" r=".31"/>
<circle cx="264.8" cy="189.4" r=".31"/>
<circle cx="62.2" cy="201.1" r=".31"/>
<circle cx="82.1" cy="201.1" r=".31"/>
<circle cx="95.4" cy="201.1" r=".31"/>
<circle cx="103.7" cy="201.1" r=".31"/>
</g>
<path d="M110.8 .5v150.8M82.2 22.4v5.4M85.6 29v5.4M188.8 23.5h94.4v186h-282.4v-58.2h188M17.4 62.3v5.3M27.4 78.9v5.3M12.5 130.4v5.3M41 151.3v-150.8h147.8v176.4" fill="none" stroke="#000" stroke-width=".51"/>
<g fill="none" stroke="#000" stroke-width=".21" stroke-dasharray="6.1 2">
<path d="M60.3 7.1h7.3M67.6 7.1v22.6M60.3 29.7v-22.6M65.6 29.7h-5.3M67.6 29.7h-2M198.5 25.1v11.6M198.5 36.7h18.2M198.5 25.1l18.2 11.6M216.7 36.7v-11.6M216.7 25.1h-18.2M216.7 25.1l-18.2 11.6M.8 56.6h13.3"/>
<path d="M.8 48.3v8.3M14.1 56.6v-8.3M14.1 48.3h-13.3M22.4 94.8v8.3M35.7 94.8h-13.3M22.4 103.1h13.3M35.7 103.1v-8.3M62.6 112.8h22.6M85.2 112.8v2M85.2 114.8v5.3M62.6 120.1v-7.3M85.2 120.1h-22.6"/>
<path d="M263.3 133v-11.6M263.3 121.4h11.6M263.3 121.4l11.6 11.6M274.9 121.4v11.6M274.9 133h-11.6M274.9 121.4l-11.6 11.6M70.9 157.6v2M70.9 159.6v5.3M93.5 157.6h-22.6M6.1 165.9v2M6.1 167.9v5.3M6.1 173.2h22.6"/>
<path d="M28.7 165.9h-22.6M28.7 173.2v-7.3M70.9 164.9h22.6M93.5 164.9v-7.3"/>
</g>
<g fill="none" stroke="#000" stroke-width=".68">
<path d="M174.5 51.6h4.7M175.6 51.6v1.1M176.9 51.6v2.1M178.2 51.6v1.1M204.4 43.3h4.7M205.4 43.3v1.1M206.8 43.3v2.1M208.1 43.3v1.1M88.2 79.9h4.6M89.2 79.9v1M90.5 79.9v2M91.8 79.9v1"/>
<path d="M242.6 81.5h4.7M243.6 81.5v1M245 81.5v2.1M246.2 81.5v1M88.2 108.1h4.6M89.2 108.1v1M90.5 108.1v2.1M91.8 108.1v1M148 101.5h4.6M149 101.5v.9M150.3 101.5v2M151.6 101.5v.9"/>
<path d="M156.2 139.7h4.7M157.3 139.7v1M158.6 139.7v1.9M159.9 139.7v1M231 144.7h4.7M232 144.7v.9M233.3 144.7v1.9M234.7 144.7v.9M40 179.6h4.7M1.8 199.5h4.7M40.8 180.7h2.9M41.8 181.7h1"/>
<path d="M136.4 191.2h4.6M137.1 192.3h3M138.1 193.3h1M255.9 197.8h4.7M256.7 199h3M257.7 200h1M262.6 197.8h4.6M263.5 197.8v1M264.9 197.8v2M266.2 197.8v1M2.7 200.6h3M3.8 201.6h.9"/>
<path d="M60 204.5h4.6M60.7 205.6h3M61.7 206.6h1"/>
</g>
<g fill="none" stroke="#000" stroke-width=".59">
<path d="M25.1 36.7h4.7l-2.4 2.3zM26 37.7h2.7M78.2 48.3h4.6l-2.2 2.3zM16.8 74.9h4.7l-2.4 2.3zM17.7 75.9h2.7M26.7 108.1h4.7l-2.3 2.4zM27.7 109.1h2.6M58.3 146.3h4.6l-2.3 2.4zM59.3 147.3h2.6M101.5 144.7h4.6l-2.3 2.3zM102.5 145.6h2.6M196.1 197.8h4.7l-2.3 2.4z"/>
<path d="M197.1 198.8h2.7M247.6 197.8h4.7l-2.3 2.4z"/>
</g>
<g font-size="4.1">
<text x="205.8" y="4.8">Наименование</text>
<text x="239.6" y="5.2">PIN-101 (Matrix-II K 2015)</text>
<text x="205.8" y="10.4">Схема от :</text>
<text x="241.7" y="10.8">11/02/18</text>
<text x="205.6" y="15.7">Текстолит</text>
<text x="240.7" y="15.7">*101-02*</text>
<text x="260.5" y="15.7">19/05/16</text>
<text x="147.3" y="18.1">1</text>
<text x="206.1" y="20.7">Коды Clarion</text>
<text x="242.3" y="20.7">PIN-4577</text>
<text x="266.2" y="20.7">SMD-4576</text>
<text x="228.7" y="43.7">2</text>
</g>
<g font-size="2.9">
<text x="89.1" y="4.1">R21</text>
<text x="88.8" y="10.5">R22</text>
<text x="146.3" y="11.8">MC</text>
<text x="53.7" y="16.8">R8</text>
<text x="60" y="13" transform="rotate(-90 60 13)">VD5</text>
<text x="89.1" y="17.4">R23</text>
<text x="89.1" y="23.8">R24</text>
<text x="199.9" y="29.4">Q2</text>
<text x="66.3" y="33.4">C5</text>
<text x="96.1" y="30.1">R25</text>
<text x="254.6" y="32.7">Q1</text>
<text x="73.9" y="38.4">R19</text>
<text x="124.3" y="36.7">R28</text>
<text x="170.5" y="38.7">C15</text>
<text x="227.6" y="38.4">MC</text>
<text x="1.2" y="42.7">VD1</text>
<text x="24.5" y="44.4">VD4</text>
<text x="124.3" y="46.7">R29</text>
<text x="139.6" y="47.7">C13</text>
<text x="66.8" y="53.3">R15</text>
<text x="23.3" y="54.3">Z1</text>
<text x="164.5" y="58.3">R35</text>
<text x="5.5" y="63.2">R1</text>
<text x="66.8" y="61.6">R17</text>
<text x="164.2" y="64.9">R36</text>
<text x="245.6" y="66">C20</text>
<text x="81.9" y="71">C7</text>
<text x="190.7" y="71">R37</text>
<text x="202.4" y="69.3">C17</text>
<text x="152.2" y="72.6">R32</text>
<text x="5.5" y="79.9">R2</text>
<text x="66.8" y="81.5">R16</text>
<text x="66.8" y="89.8">R18</text>
<text x="222.3" y="84.8">R40</text>
<text x="262.2" y="94.5">R41</text>
<text x="38.7" y="101.7" transform="rotate(-90 38.7 101.7)">VD3</text>
<text x="81.9" y="99.1">C8</text>
<text x="151.6" y="96.9">C14</text>
<text x="62.7" y="111.8">VD6</text>
<text x="18.8" y="119">R3</text>
<text x="51.7" y="114.7">R7</text>
<text x="92.7" y="114">VD8</text>
<text x="159.2" y="119">R42</text>
<text x="159.2" y="125.7">R44</text>
<text x="159.2" y="122.4">R43</text>
<text x="64.2" y="128">R11</text>
<text x="220.5" y="127.4">VD9</text>
<text x="249.6" y="127.3">C22</text>
<text x="269.5" y="127.3">C24</text>
<text x="53.5" y="135.7">R12</text>
<text x="159.2" y="132.3">R45</text>
<text x="209" y="136.3">R38</text>
<text x="18.8" y="142.3">R4</text>
<text x="209" y="143">R39</text>
<text x="29.8" y="159.6">R5</text>
<text x="72.7" y="157.3">VD7</text>
<text x="106.4" y="159.3">R27</text>
<text x="145.2" y="156.6">C12</text>
<text x="158.2" y="156.3">R33</text>
<text x="24.5" y="165.6">VD2</text>
<text x="52.1" y="163.9">C3</text>
<text x="108.4" y="166.5">C10</text>
<text x="158.2" y="162.9">R34</text>
<text x="34.5" y="168.9">C2</text>
<text x="51.4" y="172.6">R9</text>
<text x="110.1" y="173.9">DA1:A</text>
<text x="129" y="172.9">R30</text>
<text x="157.5" y="173.9">6</text>
<text x="160.3" y="170.6">DA1:B</text>
<text x="69.2" y="176.2">R14</text>
<text x="89.4" y="176.2">R20</text>
<text x="107.7" y="177.2">2</text>
<text x="199.3" y="179.2">C16</text>
<text x="209" y="179.2">C18</text>
<text x="235.9" y="179.2">C19</text>
<text x="244.2" y="179.2">C23</text>
<text x="252.9" y="179.2">C21</text>
<text x="265.5" y="177.9">VD10</text>
<text x="16.4" y="182.2">DA1:C</text>
<text x="31.8" y="185.5">8</text>
<text x="48.8" y="184.5">R6</text>
<text x="77.7" y="185.5">C6</text>
<text x="107.7" y="183.8">3</text>
<text x="119.8" y="183.8">1</text>
<text x="129.7" y="184.5">C11</text>
<text x="157.5" y="180.5">5</text>
<text x="169.6" y="180.5">7</text>
<text x="8.1" y="188.8">4</text>
<text x="11.1" y="187.2">GND</text>
<text x="23.9" y="187.2">UCC</text>
<text x="99.9" y="189.1">C9</text>
<text x="12.6" y="194.8">C1</text>
<text x="41.3" y="194.5">R10</text>
<text x="55.2" y="193.8">R13</text>
<text x="67.9" y="192.7" transform="rotate(-90 67.9 192.7)">C4</text>
<text x="88.2" y="193.5">R26</text>
<text x="147.6" y="193.5">R31</text>
</g>
<g font-size="2.8">
<text x="75.6" y="27.6" transform="rotate(-90 75.6 27.6)">VT4</text>
<text x="90.2" y="34" transform="rotate(-90 90.2 34)">VT5</text>
<text x="20.9" y="62.5">VT2</text>
<text x="23.2" y="77.1">VT3</text>
<text x="14.3" y="131.2">VT1</text>
<text x="92.3" y="128.3">VT6</text>
</g>
<g font-size="2.3">
<text x="34.2" y="4.1">ZP</text>
<text x="45.2" y="4.1">U12</text>
<text x="103.8" y="4.1">PC0.2</text>
<text x="31.9" y="7.5">TBUTT</text>
<text x="103.8" y="10.8">UCC</text>
<text x="113.5" y="10.8">PA0</text>
<text x="184.4" y="10.8">C1</text>
<text x="28.7" y="14.1">KN.OTKR</text>
<text x="33.4" y="17.4">LED</text>
<text x="42.9" y="17.4">TBUTT</text>
<text x="104.5" y="17.4">PC0</text>
<text x="113.5" y="14.1">PA1</text>
<text x="113.5" y="17.4">PA2</text>
<text x="183.3" y="17.4">PB0</text>
<text x="35.1" y="20.7">L</text>
<text x="113.7" y="20.7">JP2</text>
<text x="32.9" y="24">+12V</text>
<text x="104.2" y="24">PA1</text>
<text x="113.4" y="27.4">SCL</text>
<text x="113.7" y="24">JP1</text>
<text x="183.2" y="27.4">PC0</text>
<text x="183.3" y="24">PB2</text>
<text x="190.3" y="29">C1</text>
<text x="31.6" y="30.7">DATCH</text>
<text x="103.9" y="30.7">PA3.2</text>
<text x="113.3" y="30.7">SDA</text>
<text x="176.7" y="34">+5_CPU1</text>
<text x="183" y="30.7">VDR</text>
<text x="35.2" y="40.7">U12</text>
<text x="111.9" y="37.3">+5_CPU1</text>
<text x="276.6" y="40.7">C1</text>
<text x="34.6" y="45.6">+12V</text>
<text x="113.3" y="47.3">RES</text>
<text x="190.3" y="47.3">PA3.2</text>
<text x="275.3" y="44">PB0.2</text>
<text x="275.3" y="47.3">PB1.2</text>
<text x="43.4" y="53.9">KN.OTKR</text>
<text x="104.2" y="53.9">UCC</text>
<text x="274.9" y="53.9">PC0.2</text>
<text x="183.1" y="58.9">JP1</text>
<text x="190.3" y="57.3">PA6.2</text>
<text x="274.9" y="57.3">PC1.2</text>
<text x="104.9" y="62.3">PA2</text>
<text x="183.1" y="65.6">JP2</text>
<text x="190.3" y="60.6">PA7.2</text>
<text x="271.3" y="60.6">+5_CPU2</text>
<text x="35.9" y="72.2">ZP</text>
<text x="130.9" y="75.6">DD1</text>
<text x="104.2" y="82.2">UCC</text>
<text x="124.1" y="80.5">A0</text>
<text x="124.1" y="83.9">A1</text>
<text x="129.1" y="79.2">EPROM</text>
<text x="138.4" y="80.5">SDA</text>
<text x="138.7" y="83.9">SCL</text>
<text x="181.1" y="78.9">SDA</text>
<text x="181.2" y="82.2">SCL</text>
<text x="124.1" y="87.2">A2</text>
<text x="176.7" y="88.8">+5_CPU1</text>
<text x="43.2" y="90.5">DATCH</text>
<text x="104.9" y="90.5">PA0</text>
<text x="124.1" y="93.8">WE</text>
<text x="138" y="93.8">GND</text>
<text x="138.1" y="90.5">UCC</text>
<text x="275.3" y="95.5">PB0.2</text>
<text x="34.8" y="112.1">PB0</text>
<text x="176.7" y="112.1">+5_CPU1</text>
<text x="43" y="115.4">UCC</text>
<text x="107.1" y="115.4">L</text>
<text x="181.1" y="115.4">RES</text>
<text x="181.1" y="118.8">SDA</text>
<text x="277" y="118.8">IN</text>
<text x="33.6" y="120.4">U12</text>
<text x="181.2" y="122.1">SCL</text>
<text x="181.5" y="125.4">JP2</text>
<text x="33.2" y="132">VDR</text>
<text x="43.4" y="128.7">PB2</text>
<text x="181.5" y="132">JP1</text>
<text x="190.3" y="137">PA6.2</text>
<text x="275" y="135.4">PB1.2</text>
<text x="33.4" y="143.7">LED</text>
<text x="190.3" y="143.7">PA7.2</text>
<text x="276.8" y="155.3">+5</text>
<text x="179.9" y="157">PC1.2</text>
<text x="271.3" y="160.3">+5_CPU1</text>
<text x="271.7" y="165.3">+5_CPU2</text>
<text x="3" y="168.6">IN</text>
<text x="192.3" y="171.9">U12</text>
<text x="275.6" y="171.9">UCC</text>
<text x="49.8" y="207.4" transform="rotate(-90 49.8 207.4)">+5</text>
</g>
<g font-size="1.8">
<text x="11.3" y="2.4">X1</text>
<text x="20.2" y="4.7">1</text>
<text x="20.2" y="8">2</text>
<text x="20.2" y="11.3">3</text>
<text x="138.1" y="11.3">4</text>
<text x="158" y="11.3">13</text>
<text x="20.2" y="14.6">4</text>
<text x="20.2" y="17.9">5</text>
<text x="138.1" y="14.6">3</text>
<text x="138.1" y="17.9">2</text>
<text x="140.7" y="12.4">PA0</text>
<text x="140.7" y="15.7">PA1</text>
<text x="154.2" y="12.4">C1</text>
<text x="154.2" y="15.7">C2</text>
<text x="158" y="14.6">14</text>
<text x="158" y="17.9">7</text>
<text x="20.2" y="21.3">6</text>
<text x="138.1" y="21.3">1</text>
<text x="140.7" y="19">PA2</text>
<text x="140.7" y="22.4">PA3</text>
<text x="153" y="19">PB0</text>
<text x="153" y="22.4">PB1</text>
<text x="158" y="21.3">6</text>
<text x="20.2" y="24.6">7</text>
<text x="20.2" y="27.9">8</text>
<text x="137.1" y="24.6">18</text>
<text x="137.1" y="27.9">17</text>
<text x="140.7" y="25.7">PA4</text>
<text x="140.7" y="29">PA5</text>
<text x="152.9" y="29">PC0</text>
<text x="153" y="25.7">PB2</text>
<text x="158" y="24.6">5</text>
<text x="158" y="27.9">9</text>
<text x="20.2" y="31.2">9</text>
<text x="137.1" y="31.2">16</text>
<text x="137.1" y="34.5">15</text>
<text x="140.7" y="32.3">PA6</text>
<text x="140.7" y="35.6">PA7</text>
<text x="152.5" y="35.6">UCC</text>
<text x="152.9" y="32.3">PC1</text>
<text x="158" y="31.2">10</text>
<text x="158" y="34.5">12</text>
<text x="137.1" y="37.8">11</text>
<text x="140.7" y="38.9">RES</text>
<text x="147.1" y="40.6">DD2</text>
<text x="152.4" y="38.9">GND</text>
<text x="158" y="37.8">8</text>
<text x="219.6" y="37.8">4</text>
<text x="219.6" y="41.2">3</text>
<text x="222" y="38.9">PA0</text>
<text x="235.6" y="38.9">C1</text>
<text x="239.4" y="37.8">13</text>
<text x="239.4" y="41.2">14</text>
<text x="219.6" y="44.5">2</text>
<text x="219.6" y="47.8">1</text>
<text x="222" y="42.2">PA1</text>
<text x="222" y="45.6">PA2</text>
<text x="234.5" y="45.6">PB0</text>
<text x="235.6" y="42.2">C2</text>
<text x="239.4" y="44.5">7</text>
<text x="239.4" y="47.8">6</text>
<text x="218.6" y="51.1">18</text>
<text x="222" y="48.9">PA3</text>
<text x="222" y="52.2">PA4</text>
<text x="234.5" y="48.9">PB1</text>
<text x="234.5" y="52.2">PB2</text>
<text x="239.4" y="51.1">5</text>
<text x="218.6" y="54.4">17</text>
<text x="218.6" y="57.8">16</text>
<text x="222" y="55.5">PA5</text>
<text x="222" y="58.8">PA6</text>
<text x="234.3" y="55.5">PC0</text>
<text x="234.3" y="58.8">PC1</text>
<text x="239.4" y="54.4">9</text>
<text x="239.4" y="57.8">10</text>
<text x="218.6" y="61.1">15</text>
<text x="218.6" y="64.4">11</text>
<text x="222" y="62.1">PA7</text>
<text x="222" y="65.5">RES</text>
<text x="233.8" y="65.5">GND</text>
<text x="233.9" y="62.1">UCC</text>
<text x="239.4" y="61.1">12</text>
<text x="239.4" y="64.4">8</text>
<text x="228.5" y="67.1">DD3</text>
<text x="121.5" y="82.7">2</text>
<text x="144.7" y="79.4">5</text>
<text x="144.7" y="82.7">6</text>
<text x="121.5" y="86">3</text>
<text x="144.7" y="89.3">8</text>
<text x="121.5" y="92.7">7</text>
<text x="144.7" y="92.7">4</text>
<text x="142.5" y="110.3">X2</text>
<text x="151.4" y="112.6">1</text>
<text x="151.4" y="115.9">2</text>
<text x="151.4" y="119.2">3</text>
<text x="151.4" y="122.6">4</text>
<text x="151.4" y="125.9">5</text>
<text x="132.4" y="128.2">X3</text>
<text x="151.4" y="129.2">6</text>
<text x="151.4" y="132.5">7</text>
<text x="151.4" y="135.9">8</text>
<text x="223.2" y="135.6">G</text>
<text x="223" y="149.9">R</text>
<text x="223.2" y="165.2">DA2</text>
</g>
</svg>
